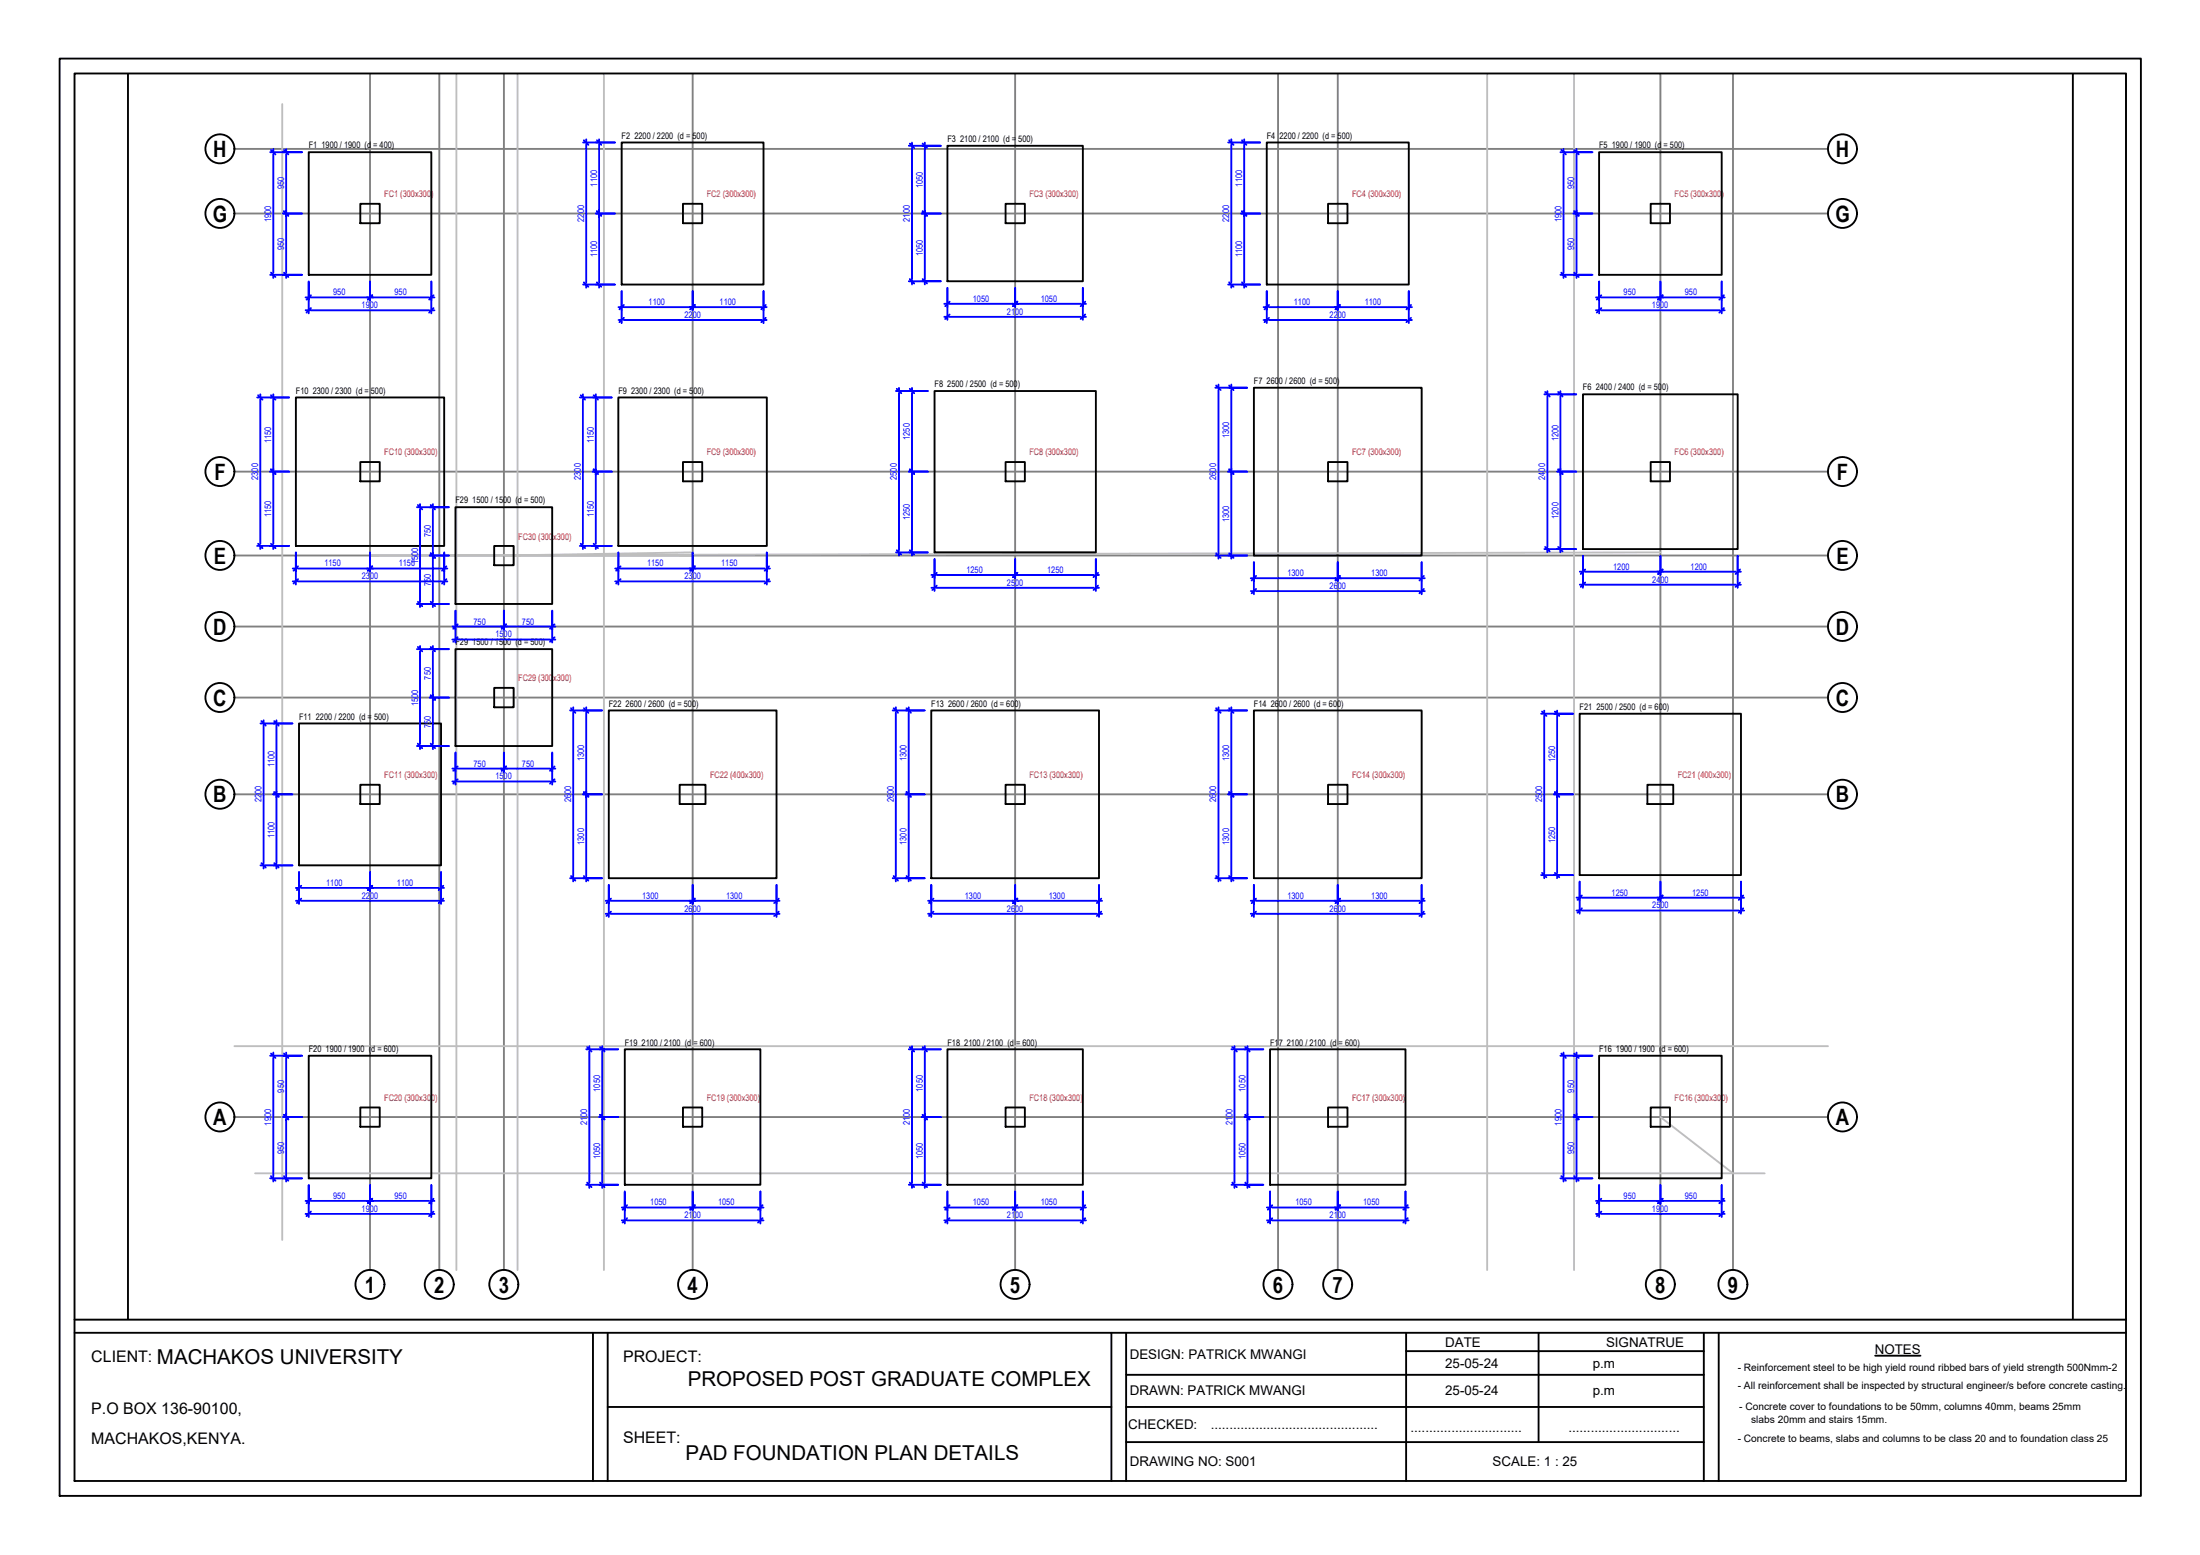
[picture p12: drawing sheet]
<svg xmlns="http://www.w3.org/2000/svg" width="297mm" height="210mm" viewBox="0 0 297 210" stroke-linecap="round" stroke-linejoin="round" font-family="sans-serif">
<!-- layer: Axis Line(Dir 2) -->
<path d="M50 9.9v161.5M59.3 9.9v161.5M68 9.9v161.5M93.5 9.9v161.5M137.1 9.9v161.5M172.6 9.9v161.5M180.6 9.9v161.5M224.2 9.9v161.5M234 9.9v161.5" fill="none" stroke="#808080" stroke-width=".25"/>
<!-- layer: Axis Circle(Dir 2) -->
<g fill="none" stroke="#000" stroke-width=".25">
<circle cx="49.9" cy="173.4" r="1.96"/>
<circle cx="59.3" cy="173.4" r="1.96"/>
<circle cx="68" cy="173.4" r="1.96"/>
<circle cx="93.5" cy="173.4" r="1.96"/>
<circle cx="137.1" cy="173.4" r="1.96"/>
<circle cx="172.5" cy="173.4" r="1.96"/>
<circle cx="180.6" cy="173.4" r="1.96"/>
<circle cx="224.2" cy="173.4" r="1.96"/>
<circle cx="234" cy="173.4" r="1.96"/>
</g>
<!-- layer: Axis Line(Dir 1) -->
<path d="M31.7 28.8h215.1M31.7 20.1h215.1M31.7 75h215.1M31.7 63.7h215.1M31.7 94.2h215.1M31.7 84.6h215.1M31.7 107.2h215.1M31.7 150.8h215.1" fill="none" stroke="#808080" stroke-width=".25"/>
<!-- layer: Axis Circle(Dir 1) -->
<g fill="none" stroke="#000" stroke-width=".25">
<circle cx="29.7" cy="28.8" r="1.96"/>
<circle cx="29.7" cy="20.1" r="1.96"/>
<circle cx="248.8" cy="20.1" r="1.96"/>
<circle cx="248.8" cy="28.8" r="1.96"/>
<circle cx="29.7" cy="63.7" r="1.96"/>
<circle cx="29.7" cy="75" r="1.96"/>
<circle cx="248.8" cy="63.7" r="1.96"/>
<circle cx="248.8" cy="75" r="1.96"/>
<circle cx="29.7" cy="94.2" r="1.96"/>
<circle cx="29.7" cy="84.6" r="1.96"/>
<circle cx="248.8" cy="84.6" r="1.96"/>
<circle cx="248.8" cy="94.2" r="1.96"/>
<circle cx="29.7" cy="107.2" r="1.96"/>
<circle cx="248.8" cy="107.2" r="1.96"/>
<circle cx="29.7" cy="150.8" r="1.96"/>
<circle cx="248.8" cy="150.8" r="1.96"/>
</g>
<!-- layer: Ghost Axis Line -->
<path d="M38.1 14v153.4M61.6 9.9v161.5M69.9 9.9v161.5M81.5 9.9v161.5M200.8 9.9v161.5M212.5 9.9v161.5M68 74.9l25.5 .1M93.5 74.6l-25.5 .4M224.2 74.6l-174.2 .4M31.7 141.2h215.1M34.4 158.4h203.9M224.2 150.8l9.8 7.6" fill="none" stroke="#bebebe" stroke-width=".25"/>
<!-- layer: Column Line -->
<g fill="none" stroke="#000" stroke-width=".25">
<path d="M48.6 27.5h2.7v2.6h-2.7zM92.2 27.5h2.6v2.6h-2.6zM135.8 27.5h2.6v2.6h-2.6zM179.3 27.5h2.6v2.6h-2.6zM222.9 27.5h2.6v2.6h-2.6zM48.6 62.4h2.7v2.6h-2.7zM66.7 73.7h2.6v2.6h-2.6zM92.2 62.4h2.6v2.6h-2.6zM135.8 62.4h2.6v2.6h-2.6zM179.3 62.4h2.6v2.6h-2.6zM222.9 62.4h2.6v2.6h-2.6zM66.7 92.9h2.6v2.6h-2.6z"/>
<path d="M48.6 105.9h2.7v2.6h-2.7zM91.8 105.9h3.5v2.6h-3.5zM135.8 105.9h2.6v2.6h-2.6zM179.3 105.9h2.6v2.6h-2.6zM222.4 105.9h3.5v2.6h-3.5zM48.6 149.5h2.7v2.6h-2.7zM92.2 149.5h2.6v2.6h-2.6zM135.8 149.5h2.6v2.6h-2.6zM179.3 149.5h2.6v2.6h-2.6zM222.9 149.5h2.6v2.6h-2.6z"/>
</g>
<!-- layer: Footing Line -->
<g fill="none" stroke="#000" stroke-width=".25">
<path d="M83.9 19.2h19.2v19.2h-19.2zM127.9 19.7h18.3v18.3h-18.3zM171 19.2h19.2v19.2h-19.2zM41.7 20.5h16.5v16.6h-16.5zM215.9 20.5h16.6v16.6h-16.6zM39.9 53.7h20.1v20h-20.1zM83.5 53.7h20v20h-20zM126.2 52.8h21.8v21.8h-21.8zM169.3 52.3h22.6v22.7h-22.6zM213.7 53.2h20.9v20.9h-20.9zM61.5 68.5h13.1v13h-13.1zM40.4 97.7h19.1v19.1h-19.1z"/>
<path d="M61.5 87.6h13.1v13.1h-13.1zM82.2 95.9h22.6v22.6h-22.6zM125.7 95.9h22.7v22.6h-22.7zM169.3 95.9h22.6v22.6h-22.6zM213.3 96.3h21.8v21.8h-21.8zM41.7 142.5h16.5v16.6h-16.5zM84.4 141.6h18.3v18.3h-18.3zM127.9 141.6h18.3v18.3h-18.3zM171.5 141.6h18.3v18.3h-18.3zM215.9 142.5h16.6v16.6h-16.6z"/>
</g>
<!-- layer: Dimension Line -->
<g fill="none" stroke="#00f" stroke-width=".25">
<path d="M78.7 19.2h4.3M78.8 18.9l.6 .7M79.1 18.8v.4M79.1 19.5v18.6M80.6 18.9l.6 .7M80.9 18.8v.4M80.9 19.5v18.6M122.7 19.7h4.3M122.8 19.4l.6 .6M123.1 19.3v.4M123.1 19.9v17.8M124.6 19.4l.6 .6"/>
<path d="M124.9 19.3v.4M124.9 19.9v17.8M165.8 19.2h4.3M166 18.9l.5 .7M166.3 18.8v.4M166.3 19.5v18.6M167.7 18.9l.6 .7M168 18.8v.4M168 19.5v18.6M36.5 37.1h4.3M36.5 20.5h4.3M36.6 36.8l.6 .6"/>
<path d="M36.6 20.2l.6 .6M36.9 20.1v.4M36.9 20.8v16M36.9 37.1v.4M38.2 28.8h2.6M38.3 36.8l.6 .6M38.3 28.5l.6 .6M38.3 20.2l.6 .6M38.6 20.1v.4M38.6 20.8v16M38.6 37.1v.4M41.7 38v4.3"/>
<path d="M42 39.8l-.6 .6M50 38v2.6M50.3 39.8l-.6 .6M58.2 38v4.3M58.5 39.8l-.6 .6M78.7 38.4h4.3M78.8 38.1l.6 .6M79.1 38.4v.4M80.5 28.8h2.5M80.6 38.1l.6 .6M80.6 28.5l.6 .6M80.9 38.4v.4"/>
<path d="M83.9 39.3v4.3M93.5 39.3v2.6M103.1 39.3v4.3M122.7 38h4.3M122.8 37.7l.6 .6M123.1 38v.4M124.4 28.8h2.6M124.6 37.7l.6 .6M124.6 28.5l.6 .6M124.9 38v.4M127.9 38.9v4.3M137.1 38.9v2.5"/>
<path d="M146.2 38.9v4.3M165.8 38.4h4.3M166 38.1l.5 .6M166.3 38.4v.4M167.6 28.8h2.5M167.7 38.1l.6 .6M167.7 28.5l.6 .6M168 38.4v.4M171 39.3v4.3M180.6 39.3v2.6M190.2 39.3v4.3M210.7 37.1h4.3"/>
<path d="M210.7 20.5h4.3M210.8 36.8l.6 .6M210.8 20.2l.6 .6M211.1 20.1v.4M211.1 20.8v16M211.1 37.1v.4M212.4 28.8h2.6M212.5 36.8l.7 .6M212.5 28.5l.7 .6M212.5 20.2l.7 .6M212.9 20.1v.4M212.9 20.8v16"/>
<path d="M212.9 37.1v.4M215.9 38v4.3M216.2 39.8l-.6 .6M224.2 38v2.6M224.5 39.8l-.6 .6M232.5 38v4.3M232.8 39.8l-.7 .6M34.7 53.7h4.3M34.8 53.4l.6 .5M35.1 53.2v.5M35.1 53.9v19.5M36.6 53.4l.6 .5"/>
<path d="M36.9 53.2v.5M36.9 53.9v19.5M41.3 40.1h.4M41.3 41.9h.4M41.9 40.1h16.1M41.9 41.9h16.1M42 41.6l-.6 .6M58.2 40.1h.5M58.2 41.9h.5M58.5 41.6l-.6 .6M78.3 53.7h4.3M78.4 53.4l.6 .5"/>
<path d="M78.7 53.2v.5M78.7 53.9v19.5M80.1 53.4l.6 .5M80.4 53.2v.5M80.4 53.9v19.5M83.5 41.5h.4M83.5 43.2h.4M84.2 41.5h18.6M84.2 43.2h18.6M84.2 41.2l-.6 .6M84.2 42.9l-.6 .6M93.8 41.2l-.6 .6"/>
<path d="M103.1 41.5h.4M103.1 43.2h.4M103.4 41.2l-.6 .6M103.4 42.9l-.6 .6M121 52.8h4.3M121.1 52.5l.6 .6M121.4 52.4v.4M121.4 53v21.3M122.8 52.5l.6 .6M123.1 52.4v.4M123.1 53v21.3M127.5 41h.4"/>
<path d="M127.5 42.8h.4M128.2 41h17.8M128.2 42.8h17.8M128.2 40.7l-.6 .6M128.2 42.5l-.6 .6M137.4 40.7l-.6 .6M146.2 41h.4M146.2 42.8h.4M146.5 40.7l-.6 .6M146.5 42.5l-.6 .6M164.1 52.3h4.3M164.2 52l.6 .7"/>
<path d="M164.5 51.9v.4M164.5 52.6v22.1M166 52l.5 .7M166.3 51.9v.4M166.3 52.6v22.1M170.6 41.5h.4M170.6 43.2h.4M171.3 41.5h18.6M171.3 43.2h18.6M171.3 41.2l-.6 .6M171.3 42.9l-.6 .6M180.9 41.2l-.6 .6"/>
<path d="M190.2 41.5h.4M190.2 43.2h.4M190.5 41.2l-.6 .6M190.5 42.9l-.6 .6M208.5 53.2h4.3M208.6 52.9l.6 .6M208.9 52.8v.4M208.9 53.5v20.4M210.4 52.9l.6 .6M210.7 52.8v.4M210.7 53.5v20.4M215.5 40.1h.4"/>
<path d="M215.5 41.9h.4M216.2 40.1h16M216.2 41.9h16M216.2 41.6l-.6 .6M232.5 40.1h.4M232.5 41.9h.4M232.8 41.6l-.7 .6M34.7 73.7h4.3M34.8 73.4l.6 .6M35.1 73.7v.4M36.5 63.7h2.5M36.6 73.4l.6 .6"/>
<path d="M36.6 63.4l.6 .6M36.9 73.7v.4M39.5 76.7h.4M39.5 78.5h.4M39.9 74.6v4.3M40.2 76.7h19.5M40.2 78.5h19.5M40.2 76.4l-.6 .6M40.2 78.2l-.6 .6M50 74.6v2.6M50.3 76.4l-.6 .6M56.3 68.5h4.3"/>
<path d="M56.4 68.2l.6 .6M56.7 68v.5M56.7 68.7v12.6M58 75h2.6M58.2 74.7l.5 .6M58.2 68.2l.5 .6M58.4 68v.5M58.4 68.7v12.6M60 76.7h.4M60 78.5h.4M60 74.6v4.3M60.3 76.4l-.6 .6"/>
<path d="M60.3 78.2l-.6 .6M78.3 73.7h4.3M78.4 73.4l.6 .6M78.7 73.7v.4M80 63.7h2.6M80.1 73.4l.6 .6M80.1 63.4l.6 .6M80.4 73.7v.4M83.1 76.7h.4M83.1 78.5h.4M83.5 74.6v4.3M83.8 76.7h19.5"/>
<path d="M83.8 78.5h19.5M83.8 76.4l-.6 .6M83.8 78.2l-.6 .6M93.5 74.6v2.6M93.8 76.4l-.6 .6M103.5 76.7h.5M103.5 74.6v4.3M103.5 78.5h.5M103.8 76.4l-.6 .6M103.8 78.2l-.6 .6M121 74.6h4.3M121.1 74.3l.6 .6"/>
<path d="M121.4 74.6v.4M122.7 63.7h2.6M122.8 74.3l.6 .6M122.8 63.4l.6 .6M123.1 74.6v.4M125.8 77.6h.4M125.8 79.3h.4M126.2 75.5v4.3M126.4 77.6h21.3M126.4 79.3h21.3M126.5 77.3l-.6 .6M126.5 79.1l-.6 .5"/>
<path d="M137.1 75.5v2.5M137.4 77.3l-.6 .6M148 77.6h.4M148 75.5v4.3M148 79.3h.4M148.3 77.3l-.7 .6M148.3 79.1l-.7 .5M164.1 75h4.3M164.2 74.7l.6 .6M164.5 75v.4M165.8 63.7h2.6M166 74.7l.5 .6"/>
<path d="M166 63.4l.5 .6M166.3 75v.4M168.9 78.1h.4M168.9 79.8h.4M169.3 75.9v4.3M169.6 78.1h22.1M169.6 79.8h22.1M169.6 77.7l-.6 .7M169.6 79.5l-.6 .6M180.6 75.9v2.6M180.9 77.7l-.6 .7M191.9 78.1h.5"/>
<path d="M191.9 75.9v4.3M191.9 79.8h.5M192.2 77.7l-.5 .7M192.2 79.5l-.5 .6M208.5 74.1h4.3M208.6 73.8l.6 .6M208.9 74.1v.4M210.3 63.7h2.5M210.4 73.8l.6 .6M210.4 63.4l.6 .6M210.7 74.1v.4M213.3 77.2h.4"/>
<path d="M213.3 78.9h.4M213.7 75v4.3M214 77.2h20.4M214 78.9h20.4M214 76.9l-.6 .6M214 78.6l-.6 .6M224.2 75v2.6M224.5 76.9l-.6 .6M234.6 77.2h.4M234.6 75v4.3M234.6 78.9h.4M234.9 76.9l-.6 .6"/>
<path d="M234.9 78.6l-.6 .6M35.2 97.7h4.3M35.3 97.3l.6 .7M35.6 97.2v.5M35.6 97.9v18.7M37 97.3l.6 .7M37.3 97.2v.5M37.3 97.9v18.7M56.3 87.6h4.3M56.3 81.5h4.3M56.4 87.3l.6 .6M56.4 81.2l.6 .6"/>
<path d="M56.7 81.5v.5M56.7 87.2v.4M56.7 87.9v12.5M58 94.2h2.6M58.2 93.9l.5 .6M58.2 87.3l.5 .6M58.2 81.2l.5 .6M58.4 81.5v.5M58.4 87.2v.4M58.4 87.9v12.5M61.1 84.6h.4M61.1 86.3h.4"/>
<path d="M61.5 82.4v4.3M61.8 84.6h12.5M61.8 86.3h12.5M61.8 84.3l-.6 .6M61.8 86l-.6 .6M68 82.4v2.6M68.3 84.3l-.6 .6M74.6 82.4v4.3M74.6 84.6h.4M74.6 86.3h.4M74.9 84.3l-.6 .6M74.9 86l-.6 .6"/>
<path d="M77 95.9h4.3M77.1 95.6l.6 .6M77.4 95.5v.4M77.4 96.2v22.1M78.8 95.6l.6 .6M79.1 95.5v.4M79.1 96.2v22.1M120.5 95.9h4.3M120.7 95.6l.5 .6M121 95.5v.4M121 96.2v22.1M122.4 95.6l.6 .6"/>
<path d="M122.7 95.5v.4M122.7 96.2v22.1M164.1 95.9h4.3M164.2 95.6l.6 .6M164.5 95.5v.4M164.5 96.2v22.1M166 95.6l.5 .6M166.3 95.5v.4M166.3 96.2v22.1M208.1 96.3h4.3M208.2 96l.6 .6M208.5 95.9v.4"/>
<path d="M208.5 96.6v21.3M209.9 96l.6 .6M210.2 95.9v.4M210.2 96.6v21.3M35.2 116.8h4.3M35.3 116.5l.6 .6M35.6 116.8v.4M36.9 107.2h2.6M37 116.5l.6 .6M37 106.9l.6 .6M37.3 116.8v.4M39.9 119.9h.5"/>
<path d="M40.4 117.7v4.3M40.6 119.9h18.7M40.7 119.6l-.6 .6M50 117.7v2.6M50.3 119.6l-.6 .6M56.3 100.7h4.3M56.4 100.4l.6 .6M56.7 100.7v.4M58.2 100.4l.5 .6M58.4 100.7v.4M59.5 119.9h.5M59.5 117.7v4.3"/>
<path d="M59.8 119.6l-.6 .6M61.1 103.8h.4M61.1 105.5h.4M61.5 101.6v4.3M61.8 103.8h12.5M61.8 105.5h12.5M61.8 103.5l-.6 .5M61.8 105.2l-.6 .6M68 101.6v2.6M68.3 103.5l-.6 .5M74.6 103.8h.4M74.6 101.6v4.3"/>
<path d="M74.6 105.5h.4M74.9 103.5l-.6 .5M74.9 105.2l-.6 .6M77 118.5h4.3M77.1 118.3l.6 .6M77.4 118.5v.5M78.7 107.2h2.6M78.8 118.3l.6 .6M78.8 106.9l.6 .6M79.1 118.5v.5M82.2 119.5v4.3M93.5 119.5v2.5"/>
<path d="M104.8 119.5v4.3M120.5 118.5h4.3M120.7 118.3l.5 .6M121 118.5v.5M122.3 107.2h2.5M122.4 118.3l.6 .6M122.4 106.9l.6 .6M122.7 118.5v.5M125.7 119.5v4.3M137.1 119.5v2.5M148.4 119.5v4.3M164.1 118.5h4.3"/>
<path d="M164.2 118.3l.6 .6M164.5 118.5v.5M165.8 107.2h2.6M166 118.3l.5 .6M166 106.9l.5 .6M166.3 118.5v.5M169.3 119.5v4.3M180.6 119.5v2.5M191.9 119.5v4.3M208.1 118.1h4.3M208.2 117.8l.6 .6M208.5 118.1v.4"/>
<path d="M209.8 107.2h2.6M209.9 117.8l.6 .6M209.9 106.9l.6 .6M210.2 118.1v.4M213.3 119v4.3M224.2 119v2.6M235.1 119v4.3M39.9 121.6h.5M40.6 121.6h18.7M40.7 121.3l-.6 .6M59.5 121.6h.5M59.8 121.3l-.6 .6"/>
<path d="M81.8 121.6h.4M81.8 123.4h.4M82.5 121.6h22.1M82.5 123.4h22.1M82.5 121.3l-.6 .6M82.5 123.1l-.6 .5M93.8 121.3l-.6 .6M104.8 121.6h.4M104.8 123.4h.4M105.1 121.3l-.6 .6M105.1 123.1l-.6 .5M125.3 121.6h.4"/>
<path d="M125.3 123.4h.4M126 121.6h22.1M126 123.4h22.1M126 123.1l-.6 .5M126 121.3l-.6 .6M137.4 121.3l-.6 .6M148.4 121.6h.4M148.4 123.4h.4M148.7 123.1l-.6 .5M148.7 121.3l-.6 .6M168.9 121.6h.4M168.9 123.4h.4"/>
<path d="M169.6 121.6h22.1M169.6 123.4h22.1M169.6 123.1l-.6 .5M169.6 121.3l-.6 .6M180.9 121.3l-.6 .6M191.9 121.6h.5M191.9 123.4h.5M192.2 121.3l-.5 .6M192.2 123.1l-.5 .5M212.9 121.2h.4M212.9 122.9h.4M213.6 121.2h21.2"/>
<path d="M213.6 122.9h21.2M213.6 120.9l-.6 .6M213.6 122.6l-.6 .6M224.5 120.9l-.6 .6M235.1 121.2h.4M235.1 122.9h.4M235.4 120.9l-.6 .6M235.4 122.6l-.6 .6M36.5 159.1h4.3M36.5 142.5h4.3M36.6 158.8l.6 .6M36.6 142.2l.6 .6"/>
<path d="M36.9 142.1v.4M36.9 142.8v16M36.9 159.1v.4M38.2 150.8h2.6M38.3 158.8l.6 .6M38.3 150.5l.6 .6M38.3 142.2l.6 .6M38.6 142.1v.4M38.6 142.8v16M38.6 159.1v.4M41.7 160v4.3M50 160v2.5"/>
<path d="M58.2 160v4.3M79.1 159.9h4.4M79.1 141.6h4.4M79.3 159.6l.6 .6M79.3 141.3l.6 .6M79.6 141.2v.4M79.6 141.9v17.8M79.6 159.9v.5M80.9 150.8h2.6M81 159.6l.6 .6M81 150.5l.6 .6M81 141.3l.6 .6"/>
<path d="M81.3 141.2v.4M81.3 141.9v17.8M81.3 159.9v.5M122.7 159.9h4.3M122.7 141.6h4.3M122.8 159.6l.6 .6M122.8 141.3l.6 .6M123.1 141.2v.4M123.1 141.9v17.8M123.1 159.9v.5M124.4 150.8h2.6M124.6 159.6l.6 .6"/>
<path d="M124.6 150.5l.6 .6M124.6 141.3l.6 .6M124.9 141.2v.4M124.9 141.9v17.8M124.9 159.9v.5M166.3 159.9h4.3M166.3 141.6h4.3M166.4 159.6l.6 .6M166.4 141.3l.6 .6M166.7 141.2v.4M166.7 141.9v17.8M166.7 159.9v.5"/>
<path d="M168 150.8h2.6M168.1 159.6l.6 .6M168.1 150.5l.6 .6M168.1 141.3l.6 .6M168.4 141.2v.4M168.4 141.9v17.8M168.4 159.9v.5M210.7 159.1h4.3M210.7 142.5h4.3M210.8 158.8l.6 .6M210.8 142.2l.6 .6M211.1 142.1v.4"/>
<path d="M211.1 142.8v16M211.1 159.1v.4M212.4 150.8h2.6M212.5 158.8l.7 .6M212.5 150.5l.7 .6M212.5 142.2l.7 .6M212.9 142.1v.4M212.9 142.8v16M212.9 159.1v.4M215.9 160v4.3M224.2 160v2.5M232.5 160v4.3"/>
<path d="M41.3 162.1h.4M41.3 163.9h.4M41.9 162.1h16.1M41.9 163.9h16.1M42 161.8l-.6 .6M42 163.5l-.6 .7M50.3 161.8l-.6 .6M58.2 162.1h.5M58.2 163.9h.5M58.5 161.8l-.6 .6M58.5 163.5l-.6 .7M84 163h.4"/>
<path d="M84 164.7h.4M84.4 160.8v4.4M84.6 163h17.8M84.6 164.7h17.8M84.7 162.7l-.6 .6M84.7 164.4l-.6 .6M93.5 160.8v2.6M93.8 162.7l-.6 .6M102.7 163h.4M102.7 164.7h.4M102.7 160.8v4.4M103 162.7l-.7 .6"/>
<path d="M103 164.4l-.7 .6M127.5 163h.4M127.5 164.7h.4M127.9 160.8v4.4M128.2 163h17.8M128.2 164.7h17.8M128.2 162.7l-.6 .6M128.2 164.4l-.6 .6M137.1 160.8v2.6M137.4 162.7l-.6 .6M146.2 160.8v4.4M146.2 163h.4"/>
<path d="M146.2 164.7h.4M146.5 162.7l-.6 .6M146.5 164.4l-.6 .6M171.1 163h.4M171.1 164.7h.4M171.5 160.8v4.4M171.7 163h17.8M171.7 164.7h17.8M171.8 164.4l-.6 .6M171.8 162.7l-.6 .6M180.6 160.8v2.6M180.9 162.7l-.6 .6"/>
<path d="M189.8 163h.4M189.8 160.8v4.4M189.8 164.7h.4M190.1 162.7l-.6 .6M190.1 164.4l-.6 .6M215.5 162.1h.4M215.5 163.9h.4M216.2 162.1h16M216.2 163.9h16M216.2 161.8l-.6 .6M216.2 163.5l-.6 .7M224.5 161.8l-.6 .6"/>
<path d="M232.5 162.1h.4M232.5 163.9h.4M232.8 161.8l-.7 .6M232.8 163.5l-.7 .7"/>
</g>
<!-- layer: 0 -->
<g fill="none" stroke="#000" stroke-width=".25">
<path d="M8.1 7.9h281v194h-281zM10.1 9.9h276.9v190h-276.9zM17.3 9.9v168.2M279.9 9.9v168.2M10.1 179.9h276.9M10.1 178.1h276.9M80.1 179.9v20M82 179.9v20M150.1 179.9v20M152 179.9v20M189.9 179.9v20M207.7 179.9v14.8"/>
<path d="M230 179.9v20M232.1 179.9v20M82 189.9h68.1M152 189.9h78M152 185.6h78M152 194.7h78M189.9 182.4h40.1M253.2 183h6.1"/>
</g>
<path d="M10.1 9.9h276.9v168.2h-276.9z" fill="none" stroke="#000" stroke-width=".14"/>
<g font-size="3">
<text x="28.8" y="21.2">H</text>
<text x="247.9" y="21.2">H</text>
<text x="28.7" y="29.9">G</text>
<text x="247.8" y="29.9">G</text>
<text x="28.9" y="64.8">F</text>
<text x="248" y="64.8">F</text>
<text x="28.9" y="76.1">E</text>
<text x="248" y="76.1">E</text>
<text x="28.8" y="85.7">D</text>
<text x="247.9" y="85.7">D</text>
<text x="28.8" y="95.2">C</text>
<text x="247.9" y="95.2">C</text>
<text x="28.8" y="108.3">B</text>
<text x="247.9" y="108.3">B</text>
<text x="28.8" y="151.9">A</text>
<text x="247.9" y="151.9">A</text>
<text x="49.3" y="174.5">1</text>
<text x="58.6" y="174.5">2</text>
<text x="67.3" y="174.5">3</text>
<text x="92.8" y="174.5">4</text>
<text x="136.4" y="174.5">5</text>
<text x="171.9" y="174.5">6</text>
<text x="179.9" y="174.5">7</text>
<text x="223.5" y="174.5">8</text>
<text x="233.3" y="174.5">9</text>
</g>
<g font-size="2.8">
<text x="21.2" y="184.2">MACHAKOS UNIVERSITY</text>
<text x="92.9" y="187.1">PROPOSED POST GRADUATE COMPLEX</text>
<text x="92.5" y="197.1">PAD FOUNDATION PLAN DETAILS</text>
</g>
<g font-size="2.2">
<text x="12.3" y="183.9">CLIENT:</text>
<text x="84.1" y="183.9">PROJECT:</text>
<text x="12.3" y="190.8">P.O BOX 136-90100,</text>
<text x="12.3" y="195">MACHAKOS,KENYA.</text>
<text x="84.1" y="194.7">SHEET:</text>
</g>
<g font-size="1.8">
<text x="152.5" y="183.5">DESIGN: PATRICK MWANGI</text>
<text x="195.1" y="181.9">DATE</text>
<text x="195.1" y="184.7">25-05-24</text>
<text x="215.1" y="184.6">p.m</text>
<text x="216.8" y="181.9">SIGNATRUE</text>
<text x="253.1" y="182.8">NOTES</text>
<text x="152.5" y="188.2">DRAWN: PATRICK MWANGI</text>
<text x="195.1" y="188.2">25-05-24</text>
<text x="215.1" y="188.2">p.m</text>
<text x="152.3" y="192.9">CHECKED:</text>
<text x="152.5" y="197.8">DRAWING NO: S001</text>
<text x="163.5" y="192.9">.............................................</text>
<text x="190.4" y="193.3">..............................</text>
<text x="201.5" y="197.9">SCALE: 1 : 25</text>
<text x="211.8" y="193.3">..............................</text>
</g>
<g font-size="1.4">
<text x="234.6" y="185.1">- Reinforcement steel to be high yield round ribbed bars of yield strength 500Nmm-2</text>
<text x="234.6" y="187.5">- All reinforcement shall be inspected by structural engineer/s before concrete casting.</text>
<text x="234.8" y="190.3">- Concrete cover to foundations to be 50mm, columns 40mm, beams 25mm</text>
<text x="234.6" y="194.7">- Concrete to beams, slabs and columns to be class 20 and to foundation class 25</text>
<text x="236.4" y="192.1">slabs 20mm and stairs 15mm.</text>
</g>
<g font-size="1.2">
<text x="41.7" y="20">F1 1900 / 1900 (d = 400)</text>
<text x="83.9" y="18.7">F2 2200 / 2200 (d = 500)</text>
<text x="127.9" y="19.1">F3 2100 / 2100 (d = 500)</text>
<text x="171" y="18.7">F4 2200 / 2200 (d = 500)</text>
<text x="215.9" y="20">F5 1900 / 1900 (d = 500)</text>
<text x="39.9" y="53.1">F10 2300 / 2300 (d = 500)</text>
<text x="83.5" y="53.1">F9 2300 / 2300 (d = 500)</text>
<text x="126.2" y="52.3">F8 2500 / 2500 (d = 500)</text>
<text x="169.3" y="51.8">F7 2600 / 2600 (d = 500)</text>
<text x="213.7" y="52.7">F6 2400 / 2400 (d = 500)</text>
<text x="61.5" y="67.9">F29 1500 / 1500 (d = 500)</text>
<text x="61.5" y="87.1">F29 1500 / 1500 (d = 500)</text>
<text x="82.2" y="95.4">F22 2600 / 2600 (d = 500)</text>
<text x="125.7" y="95.4">F13 2600 / 2600 (d = 600)</text>
<text x="169.3" y="95.4">F14 2600 / 2600 (d = 600)</text>
<text x="213.3" y="95.8">F21 2500 / 2500 (d = 600)</text>
<text x="40.4" y="97.1">F11 2200 / 2200 (d = 500)</text>
<text x="41.7" y="142">F20 1900 / 1900 (d = 600)</text>
<text x="84.4" y="141.1">F19 2100 / 2100 (d = 600)</text>
<text x="127.9" y="141.1">F18 2100 / 2100 (d = 600)</text>
<text x="171.5" y="141.1">F17 2100 / 2100 (d = 600)</text>
<text x="215.9" y="142">F16 1900 / 1900 (d = 600)</text>
</g>
<g font-size="1.2" fill="#00f">
<text x="36.6" y="30" transform="rotate(-90 36.6 30)">1900</text>
<text x="38.4" y="25.5" transform="rotate(-90 38.4 25.5)">950</text>
<text x="78.9" y="29.9" transform="rotate(-90 78.9 29.9)">2200</text>
<text x="80.6" y="25.2" transform="rotate(-90 80.6 25.2)">1100</text>
<text x="122.9" y="29.9" transform="rotate(-90 122.9 29.9)">2100</text>
<text x="124.6" y="25.4" transform="rotate(-90 124.6 25.4)">1050</text>
<text x="166" y="29.9" transform="rotate(-90 166 29.9)">2200</text>
<text x="167.7" y="25.2" transform="rotate(-90 167.7 25.2)">1100</text>
<text x="210.8" y="30" transform="rotate(-90 210.8 30)">1900</text>
<text x="212.6" y="25.5" transform="rotate(-90 212.6 25.5)">950</text>
<text x="38.4" y="33.8" transform="rotate(-90 38.4 33.8)">950</text>
<text x="80.6" y="34.7" transform="rotate(-90 80.6 34.7)">1100</text>
<text x="124.6" y="34.5" transform="rotate(-90 124.6 34.5)">1050</text>
<text x="167.7" y="34.7" transform="rotate(-90 167.7 34.7)">1100</text>
<text x="212.6" y="33.8" transform="rotate(-90 212.6 33.8)">950</text>
<text x="45" y="39.9">950</text>
<text x="48.8" y="41.6">1900</text>
<text x="53.3" y="39.9">950</text>
<text x="87.6" y="41.2">1100</text>
<text x="97.2" y="41.2">1100</text>
<text x="131.3" y="40.7">1050</text>
<text x="140.5" y="40.7">1050</text>
<text x="174.7" y="41.2">1100</text>
<text x="184.3" y="41.2">1100</text>
<text x="219.2" y="39.9">950</text>
<text x="223" y="41.6">1900</text>
<text x="227.5" y="39.9">950</text>
<text x="92.4" y="42.9">2200</text>
<text x="136" y="42.5">2100</text>
<text x="179.5" y="42.9">2200</text>
<text x="36.6" y="59.8" transform="rotate(-90 36.6 59.8)">1150</text>
<text x="80.2" y="59.8" transform="rotate(-90 80.2 59.8)">1150</text>
<text x="122.9" y="59.4" transform="rotate(-90 122.9 59.4)">1250</text>
<text x="166" y="59.2" transform="rotate(-90 166 59.2)">1300</text>
<text x="210.4" y="59.6" transform="rotate(-90 210.4 59.6)">1200</text>
<text x="34.9" y="64.8" transform="rotate(-90 34.9 64.8)">2300</text>
<text x="78.4" y="64.8" transform="rotate(-90 78.4 64.8)">2300</text>
<text x="121.1" y="64.8" transform="rotate(-90 121.1 64.8)">2500</text>
<text x="164.2" y="64.8" transform="rotate(-90 164.2 64.8)">2600</text>
<text x="208.6" y="64.8" transform="rotate(-90 208.6 64.8)">2400</text>
<text x="36.6" y="69.8" transform="rotate(-90 36.6 69.8)">1150</text>
<text x="80.2" y="69.8" transform="rotate(-90 80.2 69.8)">1150</text>
<text x="122.9" y="70.2" transform="rotate(-90 122.9 70.2)">1250</text>
<text x="166" y="70.5" transform="rotate(-90 166 70.5)">1300</text>
<text x="210.4" y="70" transform="rotate(-90 210.4 70)">1200</text>
<text x="43.8" y="76.5">1150</text>
<text x="53.8" y="76.5">1150</text>
<text x="56.4" y="76.1" transform="rotate(-90 56.4 76.1)">1500</text>
<text x="58.2" y="72.6" transform="rotate(-90 58.2 72.6)">750</text>
<text x="87.4" y="76.5">1150</text>
<text x="97.4" y="76.5">1150</text>
<text x="130.5" y="77.3">1250</text>
<text x="141.4" y="77.3">1250</text>
<text x="173.8" y="77.8">1300</text>
<text x="185.2" y="77.8">1300</text>
<text x="217.8" y="76.9">1200</text>
<text x="228.3" y="76.9">1200</text>
<text x="48.9" y="78.2">2300</text>
<text x="58.2" y="79.1" transform="rotate(-90 58.2 79.1)">750</text>
<text x="92.4" y="78.2">2300</text>
<text x="136" y="79.1">2500</text>
<text x="179.5" y="79.5">2600</text>
<text x="223.1" y="78.6">2400</text>
<text x="63.9" y="84.3">750</text>
<text x="66.9" y="86">1500</text>
<text x="70.5" y="84.3">750</text>
<text x="56.4" y="95.3" transform="rotate(-90 56.4 95.3)">1500</text>
<text x="58.2" y="91.7" transform="rotate(-90 58.2 91.7)">750</text>
<text x="58.2" y="98.3" transform="rotate(-90 58.2 98.3)">750</text>
<text x="37" y="103.6" transform="rotate(-90 37 103.6)">1100</text>
<text x="63.9" y="103.5">750</text>
<text x="66.9" y="105.2">1500</text>
<text x="70.5" y="103.5">750</text>
<text x="78.9" y="102.7" transform="rotate(-90 78.9 102.7)">1300</text>
<text x="122.4" y="102.7" transform="rotate(-90 122.4 102.7)">1300</text>
<text x="166" y="102.7" transform="rotate(-90 166 102.7)">1300</text>
<text x="210" y="102.9" transform="rotate(-90 210 102.9)">1250</text>
<text x="35.3" y="108.3" transform="rotate(-90 35.3 108.3)">2200</text>
<text x="37" y="113.2" transform="rotate(-90 37 113.2)">1100</text>
<text x="77.1" y="108.3" transform="rotate(-90 77.1 108.3)">2600</text>
<text x="120.7" y="108.3" transform="rotate(-90 120.7 108.3)">2600</text>
<text x="164.2" y="108.3" transform="rotate(-90 164.2 108.3)">2600</text>
<text x="208.2" y="108.3" transform="rotate(-90 208.2 108.3)">2500</text>
<text x="210" y="113.8" transform="rotate(-90 210 113.8)">1250</text>
<text x="44" y="119.6">1100</text>
<text x="53.6" y="119.6">1100</text>
<text x="78.9" y="114" transform="rotate(-90 78.9 114)">1300</text>
<text x="122.4" y="114" transform="rotate(-90 122.4 114)">1300</text>
<text x="166" y="114" transform="rotate(-90 166 114)">1300</text>
<text x="48.9" y="121.3">2200</text>
<text x="86.7" y="121.3">1300</text>
<text x="92.4" y="123.1">2600</text>
<text x="98" y="121.3">1300</text>
<text x="130.3" y="121.3">1300</text>
<text x="136" y="123.1">2600</text>
<text x="141.6" y="121.3">1300</text>
<text x="173.8" y="121.3">1300</text>
<text x="179.5" y="123.1">2600</text>
<text x="185.2" y="121.3">1300</text>
<text x="217.6" y="120.9">1250</text>
<text x="223.1" y="122.6">2500</text>
<text x="228.5" y="120.9">1250</text>
<text x="38.4" y="147.5" transform="rotate(-90 38.4 147.5)">950</text>
<text x="81" y="147.4" transform="rotate(-90 81 147.4)">1050</text>
<text x="124.6" y="147.4" transform="rotate(-90 124.6 147.4)">1050</text>
<text x="168.2" y="147.4" transform="rotate(-90 168.2 147.4)">1050</text>
<text x="212.6" y="147.5" transform="rotate(-90 212.6 147.5)">950</text>
<text x="36.6" y="151.9" transform="rotate(-90 36.6 151.9)">1900</text>
<text x="38.4" y="155.8" transform="rotate(-90 38.4 155.8)">950</text>
<text x="79.3" y="151.9" transform="rotate(-90 79.3 151.9)">2100</text>
<text x="122.9" y="151.9" transform="rotate(-90 122.9 151.9)">2100</text>
<text x="166.4" y="151.9" transform="rotate(-90 166.4 151.9)">2100</text>
<text x="210.8" y="151.9" transform="rotate(-90 210.8 151.9)">1900</text>
<text x="212.6" y="155.8" transform="rotate(-90 212.6 155.8)">950</text>
<text x="45" y="161.8">950</text>
<text x="53.3" y="161.8">950</text>
<text x="81" y="156.5" transform="rotate(-90 81 156.5)">1050</text>
<text x="124.6" y="156.5" transform="rotate(-90 124.6 156.5)">1050</text>
<text x="168.2" y="156.5" transform="rotate(-90 168.2 156.5)">1050</text>
<text x="219.2" y="161.8">950</text>
<text x="227.5" y="161.8">950</text>
<text x="48.8" y="163.6">1900</text>
<text x="87.8" y="162.7">1050</text>
<text x="92.4" y="164.5">2100</text>
<text x="97" y="162.7">1050</text>
<text x="131.3" y="162.7">1050</text>
<text x="136" y="164.5">2100</text>
<text x="140.5" y="162.7">1050</text>
<text x="174.9" y="162.7">1050</text>
<text x="179.5" y="164.5">2100</text>
<text x="184.1" y="162.7">1050</text>
<text x="223" y="163.6">1900</text>
</g>
<g font-size="1.2" fill="#f00">
<text x="51.9" y="26.6">FC1 (300x300)</text>
<text x="95.4" y="26.6">FC2 (300x300)</text>
<text x="139" y="26.6">FC3 (300x300)</text>
<text x="182.5" y="26.6">FC4 (300x300)</text>
<text x="226.1" y="26.6">FC5 (300x300)</text>
<text x="51.9" y="61.5">FC10 (300x300)</text>
<text x="95.4" y="61.5">FC9 (300x300)</text>
<text x="139" y="61.5">FC8 (300x300)</text>
<text x="182.5" y="61.5">FC7 (300x300)</text>
<text x="226.1" y="61.5">FC6 (300x300)</text>
<text x="70" y="72.8">FC30 (300x300)</text>
<text x="70" y="92">FC29 (300x300)</text>
<text x="51.9" y="105">FC11 (300x300)</text>
<text x="95.9" y="105">FC22 (400x300)</text>
<text x="139" y="105">FC13 (300x300)</text>
<text x="182.5" y="105">FC14 (300x300)</text>
<text x="226.5" y="105">FC21 (400x300)</text>
<text x="51.9" y="148.6">FC20 (300x300)</text>
<text x="95.4" y="148.6">FC19 (300x300)</text>
<text x="139" y="148.6">FC18 (300x300)</text>
<text x="182.5" y="148.6">FC17 (300x300)</text>
<text x="226.1" y="148.6">FC16 (300x300)</text>
</g>
</svg>
